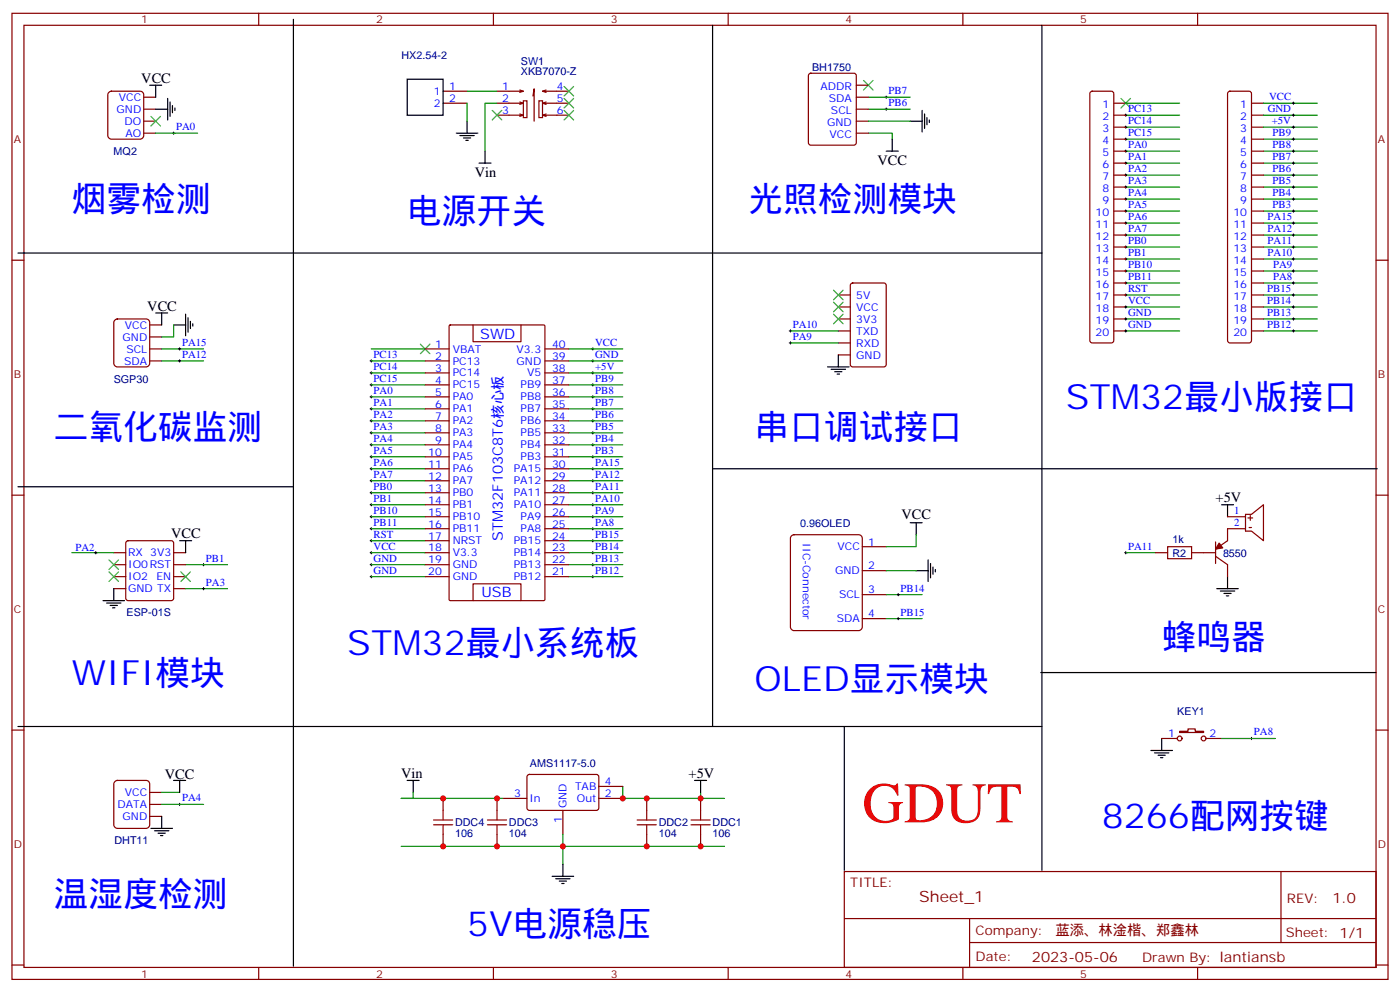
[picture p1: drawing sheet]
<svg xmlns="http://www.w3.org/2000/svg" width="412mm" height="292mm" viewBox="0 0 412 292" stroke-linecap="round" stroke-linejoin="round" font-family="sans-serif">
<g fill="none" stroke="#870000" stroke-width=".35">
<path d="M3.5 3.9h405.4v284.4h-405.4zM7.1 7.4h398.2v277.3h-398.2zM76.2 3.9v3.5M145.3 3.9v3.5M214.5 3.9v3.5M283.6 3.9v3.5M352.8 3.9v3.5M32 27.3l.8-.5h8.5l.8 .5 .2 .6v12l-.4 .9-.6 .2h-8.5l-.8-.5-.3-.6v-12zM42.3 28.6h3.6M42.3 32.1h3.6M42.3 35.7h3.6M42.3 39.2h3.6"/>
<path d="M130.5 30.4h7.1M130.5 26.8h7.1M146.4 26.8h7.8l-1.1 .4M146.4 30.4h7.8l-1.1 .3M146.4 33.9h7.8l-1.1 .4M153.1 26.5l1.1 .3M153.1 30l1.1 .4M153.1 33.5l1.1 .4M154.2 29.7h1v4.9h-1zM157 28.3l.3-2.2v9.6M158.7 29.7h1.1v4.9h-1.1zM160.9 26.5l-1.1 .3"/>
<path d="M160.9 30l-1.1 .4M160.9 33.5l-1.1 .4M167.6 26.8h-7.8l1.1 .4M167.6 30.4h-7.8l1.1 .3M167.6 33.9h-7.8l1.1 .4M238.4 21.8l.4-.2h12.7l.7 .4v20l-.4 .7h-13l-.6-.4-.1-20zM252.2 28.6h3.6M252.2 32.1h3.6M252.2 35.7h3.6M252.2 39.2h3.6M252.2 25.1h3.6M321.3 27.1l.4-.3h5.7l.5 .3 .2 .5v72.6l-.3 .5-.4 .2h-5.7l-.5-.2-.2-.5v-72.6z"/>
<path d="M328.1 30.4h3.5M328.1 33.9h3.5M328.1 37.4h3.5M361.8 27.1l.5-.3h5.6l.5 .3 .3 .5v72.6l-.3 .5-.5 .2h-5.6l-.5-.2-.2-.5v-72.6zM368.7 30.4h3.5M368.7 33.9h3.5M368.7 37.4h3.5M328.1 41h3.5M328.1 44.5h3.5M328.1 48h3.5M328.1 51.5h3.5M328.1 55.1h3.5"/>
<path d="M328.1 58.6h3.5M368.7 41h3.5M368.7 44.5h3.5M368.7 48h3.5M368.7 51.5h3.5M368.7 55.1h3.5M368.7 58.6h3.5M3.5 76.6h3.6M328.1 62.1h3.5M328.1 65.7h3.5M328.1 69.2h3.5M328.1 72.7h3.5"/>
<path d="M328.1 76.2h3.5M328.1 79.8h3.5M368.7 62.1h3.5M368.7 65.7h3.5M368.7 69.2h3.5M368.7 72.7h3.5M368.7 76.2h3.5M368.7 79.8h3.5M405.3 76.6h3.6M33.7 94.3l.9-.4h8.4l.9 .4 .2 .6v12l-.5 .9-.6 .2h-8.4l-.9-.5-.2-.6v-12zM44.1 95.6h3.5M44.1 99.2h3.5"/>
<path d="M132.3 95.8l.3-.2h27.6l.3 .2v80.6l-.2 .3-27.7 .1-.3-.2zM139.3 95.6v5h14.2v-5M246.9 86.8h3.6M246.9 90.3h3.6M246.9 93.9h3.6M246.9 97.4h3.6M250.7 83.5l.5-.2h9.1l.7 .4 .1 23.6-.5 .6-9.4 .1-.7-.5v-23.5zM328.1 83.3h3.5M328.1 86.8h3.5M328.1 90.3h3.5M328.1 93.9h3.5M328.1 97.4h3.5"/>
<path d="M368.7 83.3h3.5M368.7 86.8h3.5M368.7 90.3h3.5M368.7 93.9h3.5M368.7 97.4h3.5M44.1 102.7h3.5M44.1 106.2h3.5M125.2 102.7h7.1M125.2 106.2h7.1M125.2 116.8h7.1M125.2 113.3h7.1M125.2 109.7h7.1"/>
<path d="M160.5 102.7h7.1M160.5 106.2h7.1M160.5 116.8h7.1M160.5 113.3h7.1M160.5 109.7h7.1M246.9 104.5h3.6M246.9 100.9h3.6M125.2 120.3h7.1M125.2 138h7.1M125.2 123.9h7.1M125.2 127.4h7.1M125.2 130.9h7.1"/>
<path d="M125.2 134.4h7.1M160.5 120.3h7.1M160.5 138h7.1M160.5 123.9h7.1M160.5 127.4h7.1M160.5 130.9h7.1M160.5 134.4h7.1M3.5 145.7h3.6M37.3 159.3l.4-.2h12.7l.5 .2 .3 .5v16.3l-.3 .5-.5 .2h-12.7l-.5-.3-.2-.4v-16.3zM125.2 155.6h7.1M125.2 152.1h7.1M125.2 159.1h7.1"/>
<path d="M125.2 148.6h7.1M125.2 145h7.1M125.2 141.5h7.1M160.5 155.6h7.1M160.5 152.1h7.1M160.5 159.1h7.1M160.5 148.6h7.1M160.5 145h7.1M160.5 141.5h7.1M233.1 157.8l.8-.4h19l.9 .4 .2 .6v26.1l-.5 .9-.6 .2h-19l-.9-.5-.2-.6v-26.1zM358.1 159.5v6.3M361.6 152.1h5.3"/>
<path d="M366.9 151.4h1.8l3.5-2.8v10.5l-3.5-2.8h-1.8zM366.9 155.6h-5.3v3.5l-3.5 2.5M367.6 152.4h1.4M367.9 155.3h.8M368.3 151.7v1.4M405.3 145.7h3.6M33.5 162.7h3.5M33.5 166.2h3.5M33.5 169.7h3.5M33.5 173.2h3.5M51.2 162.7h3.5M51.2 166.2h3.5"/>
<path d="M51.2 169.7h3.5M51.2 173.2h3.5M125.2 162.7h7.1M125.2 166.2h7.1M125.2 169.7h7.1M139.3 176.8v-5h14.2v5M160.5 162.7h7.1M160.5 166.2h7.1M160.5 169.7h7.1M254 175h7.1M254 168h7.1M254 160.9h7.1"/>
<path d="M340.4 162.7h3.6M344 160.9h7v3.5h-7zM351 162.7h7.1M358.1 163.7l3.5 2.5v3.5M254 182.1h7.1M3.5 214.9h3.6M342.2 217.3h4.6M347.5 215.2h2.5v-.7h2.1v.7h2.4v.4h-7zM355.2 217.3h4.6M405.3 214.9h3.6M33.7 230.1l.9-.4h8.4l.9 .4 .2 .7v11.9l-.5 .9-.6 .2h-8.4l-.9-.5-.2-.6v-11.9zM44.1 233.2h3.5"/>
<path d="M44.1 236.7h3.5M130.5 235v3.5M146.4 235v3.5M148.2 235h7M155.5 228.1l.4-.2 20.1 .1 .4 .6-.1 9.5-.6 .4-20-.1-.5-.6v-9.2zM165.8 238.5v7.1M176.4 235h7M176.4 231.5h7M190.5 235v3.5M206.4 235v3.5M44.1 240.3h3.5M130.5 245.6v3.5"/>
<path d="M146.4 245.6v3.5M190.5 245.6v3.5M206.4 245.6v3.5M248.7 256.5h156.6v28.2h-156.6zM377.3 256.5v20.9M248.7 270.4h156.5M285.6 277.4h119.6M285.6 270.4v14.1M3.5 284h3.6M76.2 284.7v3.6M145.3 284.7v3.6M214.5 284.7v3.6"/>
<path d="M283.6 284.7v3.6M352.8 284.7v3.6M405.3 284h3.6"/>
<circle cx="347.5" cy="217.3" r=".71"/>
<circle cx="354.5" cy="217.3" r=".71"/>
</g>
<g fill="none" stroke="#000" stroke-width=".29">
<path d="M50.8 39.2h.7M51.2 38.8v.7M260.7 32.1h.7M260.7 28.6h.7M261.1 28.3v.7M261.1 31.8v.7M331.3 33.9h.7M331.3 37.4h.7M331.6 33.5v.8M331.6 37.1v.7M380.6 30.4h.8M380.6 33.9h.8"/>
<path d="M380.6 37.4h.8M381 30v.7M381 33.5v.8M381 37.1v.7M331.3 58.6h.7M331.3 55.1h.7M331.3 51.5h.7M331.3 48h.7M331.3 44.5h.7M331.3 41h.7M331.6 40.6v.7M331.6 44.1v.7"/>
<path d="M331.6 47.7v.7M331.6 51.2v.7M331.6 54.7v.7M331.6 58.2v.7M380.6 58.6h.8M380.6 55.1h.8M380.6 51.5h.8M380.6 48h.8M380.6 44.5h.8M380.6 41h.8M381 40.6v.7M381 44.1v.7"/>
<path d="M381 47.7v.7M381 51.2v.7M381 54.7v.7M381 58.2v.7M331.3 79.8h.7M331.3 76.2h.7M331.3 72.7h.7M331.3 69.2h.7M331.3 65.7h.7M331.3 62.1h.7M331.6 61.8v.7M331.6 65.3v.7"/>
<path d="M331.6 68.8v.7M331.6 72.4v.7M331.6 75.9v.7M331.6 79.4v.7M380.6 79.8h.8M380.6 76.2h.8M380.6 72.7h.8M380.6 69.2h.8M380.6 65.7h.8M380.6 62.1h.8M381 61.8v.7M381 65.3v.7"/>
<path d="M381 68.8v.7M381 72.4v.7M381 75.9v.7M381 79.4v.7M232.5 97.4h.7M232.8 97v.8M331.3 83.3h.7M331.3 97.4h.7M331.3 93.9h.7M331.3 90.3h.7M331.3 86.8h.7M331.6 82.9v.7"/>
<path d="M331.6 86.5v.7M331.6 90v.7M331.6 93.5v.7M331.6 97v.8M380.6 83.3h.8M380.6 97.4h.8M380.6 93.9h.8M380.6 90.3h.8M380.6 86.8h.8M381 82.9v.7M381 86.5v.7M381 90v.7"/>
<path d="M381 93.5v.7M381 97v.8M52.6 106.2h.7M52.6 102.7h.7M52.9 102.3v.7M52.9 105.9v.7M109 109.7h.7M109 106.2h.7M109 113.3h.7M109 116.8h.7M109.4 105.9v.7M109.4 109.4v.7"/>
<path d="M109.4 112.9v.7M109.4 116.5v.7M109.4 120v.7M174.3 109.7h.7M174.3 106.2h.7M174.3 102.7h.7M174.3 113.3h.7M174.3 116.8h.7M174.6 102.3v.7M174.6 105.9v.7M174.6 109.4v.7M174.6 112.9v.7"/>
<path d="M174.6 116.5v.7M174.6 120v.7M232.5 100.9h.7M232.8 100.6v.7M109 120.3h.7M109 123.9h.7M109 127.4h.7M109 130.9h.7M109 134.4h.7M109 138h.7M109.4 123.5v.7M109.4 127v.7"/>
<path d="M109.4 130.6v.7M109.4 134.1v.7M109.4 137.6v.7M174.3 120.3h.7M174.3 123.9h.7M174.3 127.4h.7M174.3 130.9h.7M174.3 134.4h.7M174.3 138h.7M174.6 123.5v.7M174.6 127v.7M174.6 130.6v.7"/>
<path d="M174.6 134.1v.7M174.6 137.6v.7M109 159.1h.7M109 155.6h.7M109 152.1h.7M109 148.6h.7M109 145h.7M109 141.5h.7M109.4 141.1v.8M109.4 144.7v.7M109.4 148.2v.7M109.4 151.7v.7"/>
<path d="M109.4 155.3v.7M109.4 158.8v.7M174.3 159.1h.7M174.3 155.6h.7M174.3 152.1h.7M174.3 148.6h.7M174.3 145h.7M174.3 141.5h.7M174.6 141.1v.8M174.6 144.7v.7M174.6 148.2v.7M174.6 151.7v.7"/>
<path d="M174.6 155.3v.7M174.6 158.8v.7M27.9 162.7h.7M28.2 162.3v.7M59.6 166.2h.7M59.6 173.2h.7M60 165.8v.7M60 172.9v.7M109 162.7h.7M109 166.2h.7M109 169.7h.7M109.4 162.3v.7"/>
<path d="M109.4 165.8v.7M109.4 169.4v.7M174.3 162.7h.7M174.3 166.2h.7M174.3 169.7h.7M174.6 162.3v.7M174.6 165.8v.7M174.6 169.4v.7M264.2 175h.7M264.6 174.7v.7M331.3 162.7h.7M331.6 162.3v.7"/>
<path d="M264.2 182.1h.7M264.6 181.7v.7M368.3 217.3h.7M368.7 217v.7M52.6 236.7h.7M52.9 236.4v.7"/>
</g>
<g fill="none" stroke="#008700" stroke-width=".35">
<path d="M45.9 39.2h12.3M137.6 30.4v5.3M137.6 26.8h8.8M146.4 30.4h-3.5v14.1M255.8 39.2h7v1.8M255.8 32.1h12.3M255.8 28.6h12.3M255.8 35.7h12.3M331.6 30.4h15.9M331.6 33.9h15.9M331.6 37.4h15.9M372.2 30.4h15.9"/>
<path d="M372.2 33.9h15.9M372.2 37.4h15.9M331.6 51.5h15.9M331.6 48h15.9M331.6 41h15.9M331.6 44.5h15.9M331.6 58.6h15.9M331.6 55.1h15.9M372.2 51.5h15.9M372.2 48h15.9M372.2 41h15.9M372.2 44.5h15.9"/>
<path d="M372.2 58.6h15.9M372.2 55.1h15.9M331.6 62.1h15.9M331.6 65.7h15.9M331.6 79.8h15.9M331.6 76.2h15.9M331.6 69.2h15.9M331.6 72.7h15.9M372.2 62.1h15.9M372.2 65.7h15.9M372.2 79.8h15.9M372.2 76.2h15.9"/>
<path d="M372.2 69.2h15.9M372.2 72.7h15.9M51.2 95.6v3.6h-3.6M232.8 97.4h14.1M331.6 86.8h15.9M331.6 83.3h15.9M331.6 90.3h15.9M331.6 93.9h15.9M331.6 97.4h15.9M372.2 86.8h15.9M372.2 83.3h15.9M372.2 90.3h15.9"/>
<path d="M372.2 93.9h15.9M372.2 97.4h15.9M47.6 106.2h12.4M47.6 102.7h12.4M109.4 109.7h15.8M109.4 106.2h15.8M109.4 102.7h15.8M109.4 116.8h15.8M109.4 113.3h15.8M167.6 109.7h15.8M167.6 106.2h15.8M167.6 102.7h15.8"/>
<path d="M167.6 116.8h15.8M167.6 113.3h15.8M232.8 100.9h14.1M109.4 138h15.8M109.4 134.4h15.8M109.4 127.4h15.8M109.4 130.9h15.8M109.4 120.3h15.8M109.4 123.9h15.8M167.6 138h15.8M167.6 134.4h15.8M167.6 127.4h15.8"/>
<path d="M167.6 130.9h15.8M167.6 120.3h15.8M167.6 123.9h15.8M109.4 159.1h15.8M109.4 155.6h15.8M109.4 145h15.8M109.4 141.5h15.8M109.4 148.6h15.8M109.4 152.1h15.8M167.6 159.1h15.8M167.6 155.6h15.8M167.6 145h15.8"/>
<path d="M167.6 141.5h15.8M167.6 148.6h15.8M167.6 152.1h15.8M269.9 157.4v3.5h-8.8M21.2 162.7h12.3M54.7 166.2h12.3M54.7 173.2h12.3M109.4 162.7h15.8M109.4 166.2h15.8M109.4 169.7h15.8M167.6 162.7h15.8M167.6 166.2h15.8"/>
<path d="M167.6 169.7h15.8M261.1 175h10.5M261.1 168h8.8M331.6 162.7h8.8M261.1 182.1h10.5M359.8 217.3h15.9M47.6 236.7h12.4M47.6 233.2h5.3M121.7 233.2v1.8h-3.5h30M183.4 231.5v3.5h23v-1.8M206.4 235h7M118.2 249.1h95.2"/>
<path d="M165.8 245.6v8.8"/>
</g>
<g fill="none" stroke="#000" stroke-width=".35">
<path d="M86.4 5.7v278.7M209.9 7.4v206.4M306.9 7.4v248.8M44.1 25.1h3.5M45.9 32.1h3.5M45.9 25.1v3.5M49.4 29v6.3M50.1 30v4.3M50.8 31.1v2.1M51.5 31.8v.7M119.9 23.3h10.6v10.6h-10.6zM134.4 39.2h6.4"/>
<path d="M135.5 39.9h4.2M137.6 35.7v3.5M268.1 35.7h3.5M271.6 32.5v6.3M272.3 33.5v4.3M273 34.6v2.1M273.8 35.3v.7M136.5 40.6h2.1M137.2 41.3h.7M141.1 48h3.5M142.9 44.5v3.5M261.1 44.5h3.5"/>
<path d="M262.8 41v3.5M5.3 74.5h301.6M45.9 92.1h3.5M47.6 92.1v3.5M51.2 95.6h3.5M54.7 92.5v6.3M55.4 93.5v4.3M56.1 94.6v2.1M56.8 95.3v.7M243.8 108h6.3M244.8 108.7h4.3M245.9 109.4h2.1"/>
<path d="M246.6 110.1h.7M246.9 104.5v3.5M209.9 138h195.8M5.3 143.3h81.1M52.9 159.1h3.5M54.7 159.1v3.6M268.1 153.8h3.5M269.9 153.8v3.6M359.8 148.6h3.6M361.6 148.6v3.5M30.3 176.8h6.4M31.4 177.5h4.2"/>
<path d="M32.5 178.2h2.1M33.2 178.9h.7M33.5 173.2v3.6M269.9 168h3.5M273.4 164.8v6.3M274.1 165.8v4.3M274.8 166.9v2.1M275.5 167.6v.7M358.4 173.2h6.4M359.5 174h4.2M360.5 174.7h2.2M361.2 175.4h.7"/>
<path d="M361.6 169.7v3.5M306.6 197.9h98.7M5.3 213.8h301.6M248.7 213.8v42.4M342.2 217.3v3.6M51.2 229.7h3.5M52.9 229.7v3.5M119.9 229.7h3.6M121.7 229.7v3.5M204.6 229.7h3.5M206.4 229.7v3.5M339 220.9h6.4"/>
<path d="M340.1 221.6h4.2M341.1 222.3h2.2M341.8 223h.7M44.4 243.8h6.4M45.5 244.5h4.2M46.6 245.2h2.1M47.3 245.9h.7M47.6 240.3v3.5M162.6 257.9h6.4M163.7 258.6h4.2M164.7 259.3h2.2M165.8 254.4v3.5"/>
<path d="M165.5 260h.7"/>
</g>
<path d="M359.1 159.8l1.1 1.5-2.1 .3z" fill="#870000" stroke="#870000" stroke-width=".35"/>
<g fill="none" stroke="#3c3" stroke-width=".35">
<path d="M44.4 34.3l2.9 2.8M47.3 34.3l-2.9 2.8M145 32.5l2.8 2.8M147.8 32.5l-2.8 2.8M166.2 25.4l2.8 2.9M166.2 29l2.8 2.8M166.2 32.5l2.8 2.8M169 25.4l-2.8 2.9M169 29l-2.8 2.8M169 32.5l-2.8 2.8M254.4 23.7l2.8 2.8M257.2 23.7l-2.8 2.8"/>
<path d="M330.2 29l2.8 2.8M333 29l-2.8 2.8M245.5 92.5l2.9 2.8M245.5 88.9l2.9 2.9M245.5 85.4l2.9 2.8M248.4 92.5l-2.9 2.8M248.4 88.9l-2.9 2.9M248.4 85.4l-2.9 2.8M123.8 101.3l2.8 2.8M126.6 101.3l-2.8 2.8M32.1 164.8l2.8 2.8M32.1 168.3l2.8 2.8"/>
<path d="M34.9 164.8l-2.8 2.8M34.9 168.3l-2.8 2.8M53.3 168.3l2.8 2.8M56.1 168.3l-2.8 2.8"/>
</g>
<g fill="none" stroke="#a10000" stroke-width=".35">
<path d="M130.5 238.5v2.8M146.4 238.5v2.8M190.5 238.5v2.8M206.4 238.5v2.8M127.7 242.7h5.6M127.7 241.3h5.6M130.5 242.7v2.9M143.6 242.7h5.6M143.6 241.3h5.6M146.4 242.7v2.9M187.7 242.7h5.6M187.7 241.3h5.6"/>
<path d="M190.5 242.7v2.9M203.6 242.7h5.6M203.6 241.3h5.6M206.4 242.7v2.9"/>
</g>
<g fill="#c00">
<circle cx="183.4" cy="235" r=".88"/>
<circle cx="190.5" cy="235" r=".88"/>
<circle cx="206.4" cy="235" r=".88"/>
<circle cx="130.5" cy="235" r=".88"/>
<circle cx="146.4" cy="235" r=".88"/>
<circle cx="130.5" cy="249.1" r=".88"/>
<circle cx="165.8" cy="249.1" r=".88"/>
<circle cx="146.4" cy="249.1" r=".88"/>
<circle cx="190.5" cy="249.1" r=".88"/>
<circle cx="206.4" cy="249.1" r=".88"/>
</g>
<text font-size="16.9" fill="#f00" x="254" y="242">GDUT</text>
<g font-size="10.2" fill="#00f">
<text x="21.2" y="62.1">烟雾检测</text>
<text x="119.9" y="65.7">电源开关</text>
<text x="220.5" y="62.1">光照检测模块</text>
<text x="314" y="120.3">STM32最小版接口</text>
<text x="15.9" y="129.2">二氧化碳监测</text>
<text x="222.2" y="129.2">串口调试接口</text>
<text x="342.2" y="190.9">蜂鸣器</text>
<text x="102.3" y="192.7">STM32最小系统板</text>
<text x="21.2" y="201.5">WIFI模块</text>
<text x="222.2" y="203.2">OLED显示模块</text>
<text x="324.6" y="243.8">8266配网按键</text>
<text x="15.9" y="266.7">温湿度检测</text>
<text x="137.6" y="275.6">5V电源稳压</text>
</g>
<text font-size="4.6" fill="#800" x="270.8" y="265.5">Sheet_1</text>
<g font-size="4.2">
<text x="41.6" y="24.4">VCC</text>
<text x="139.9" y="52">Vin</text>
<text x="258.5" y="48.4">VCC</text>
<text x="43.4" y="91.4">VCC</text>
<text x="358.1" y="147.8">+5V</text>
<text x="265.5" y="152.7">VCC</text>
<text x="50.4" y="158.4">VCC</text>
<text x="48.6" y="229.4">VCC</text>
<text x="118.2" y="229">Vin</text>
<text x="202.8" y="229">+5V</text>
</g>
<g font-size="4.2" fill="#00f">
<text x="141.5" y="99.9">SWD</text>
<text x="148.2" y="159.1" transform="rotate(-90 148.2 159.1)">STM32F103C8T6核心板</text>
<text x="141.8" y="175.7">USB</text>
</g>
<g font-size="4.2" fill="#800">
<text x="392.5" y="265.8">1.0</text>
<text x="310.9" y="275.3">蓝添、林淦楷、郑鑫林</text>
<text x="304" y="283.1">2023-05-06</text>
</g>
<g font-size="3.9" fill="#800">
<text x="250.5" y="261.1">TITLE:</text>
<text x="379.1" y="265.8">REV:</text>
<text x="287.4" y="275.3">Company:</text>
<text x="378.7" y="275.9">Sheet: 1/1</text>
<text x="287.4" y="283">Date:</text>
<text x="336.4" y="283.1">Drawn By: lantiansb</text>
</g>
<g font-size="3.2" fill="#800">
<text x="41.6" y="6.9">1</text>
<text x="110.8" y="6.9">2</text>
<text x="179.9" y="6.9">3</text>
<text x="249.1" y="6.9">4</text>
<text x="318.2" y="6.9">5</text>
<text x="4.1" y="42">A</text>
<text x="405.9" y="42">A</text>
<text x="4.1" y="111.2">B</text>
<text x="405.9" y="111.2">B</text>
<text x="4.1" y="180.3">C</text>
<text x="405.9" y="180.3">C</text>
<text x="4.1" y="249.4">D</text>
<text x="405.9" y="249.4">D</text>
<text x="41.6" y="287.7">1</text>
<text x="110.8" y="287.7">2</text>
<text x="179.9" y="287.7">3</text>
<text x="249.1" y="287.7">4</text>
<text x="318.2" y="287.7">5</text>
</g>
<g font-size="3.2" fill="#000080">
<text x="118.3" y="17.4">HX2.54-2</text>
<text x="153.4" y="22.2">XKB7070-Z</text>
<text x="153.4" y="19">SW1</text>
<text x="239.2" y="20.9">BH1750</text>
<text x="33.5" y="45.6">MQ2</text>
<text x="33.5" y="112.6">SGP30</text>
<text x="235.7" y="155">0.96OLED</text>
<text x="345.4" y="159.8">1k</text>
<text x="345.4" y="163.8">R2</text>
<text x="360.3" y="163.8">8550</text>
<text x="37.3" y="181.4">ESP-01S</text>
<text x="346.8" y="210.3">KEY1</text>
<text x="156.1" y="225.6">AMS1117-5.0</text>
<text x="134.1" y="243.2">DDC4</text>
<text x="149.9" y="243.2">DDC3</text>
<text x="194" y="243.2">DDC2</text>
<text x="209.9" y="243.2">DDC1</text>
<text x="33.7" y="248.5">DHT11</text>
<text x="134.1" y="246.4">106</text>
<text x="149.9" y="246.4">104</text>
<text x="194" y="246.4">104</text>
<text x="209.9" y="246.4">106</text>
</g>
<g font-size="3.2" fill="#00f">
<text x="35" y="29.7">VCC</text>
<text x="127.8" y="27.9">1</text>
<text x="132.3" y="26.5">1</text>
<text x="147.9" y="26.5">1</text>
<text x="164" y="26.5">4</text>
<text x="241.7" y="26.5">ADDR</text>
<text x="261.8" y="27.7">PB7</text>
<text x="373.8" y="29.5">VCC</text>
<text x="34.3" y="33.2">GND</text>
<text x="127.8" y="31.4">2</text>
<text x="132.3" y="30">2</text>
<text x="147.9" y="30">2</text>
<text x="147.9" y="33.5">3</text>
<text x="164" y="30">5</text>
<text x="164" y="33.5">6</text>
<text x="244.2" y="30">SDA</text>
<text x="244.8" y="33.5">SCL</text>
<text x="261.8" y="31.3">PB6</text>
<text x="324.8" y="31.8">1</text>
<text x="324.8" y="35.3">2</text>
<text x="332.3" y="33">PC13</text>
<text x="365.3" y="31.8">1</text>
<text x="365.3" y="35.3">2</text>
<text x="373.4" y="33">GND</text>
<text x="36.7" y="36.7">DO</text>
<text x="37" y="40.3">AO</text>
<text x="51.9" y="38.3">PA0</text>
<text x="243.6" y="37.1">GND</text>
<text x="244.3" y="40.6">VCC</text>
<text x="324.8" y="38.8">3</text>
<text x="332.3" y="36.5">PC14</text>
<text x="332.3" y="40.1">PC15</text>
<text x="365.3" y="38.8">3</text>
<text x="374.6" y="36.5">+5V</text>
<text x="374.9" y="40.1">PB9</text>
<text x="324.8" y="42.4">4</text>
<text x="324.8" y="45.9">5</text>
<text x="332.3" y="43.6">PA0</text>
<text x="332.3" y="47.1">PA1</text>
<text x="365.3" y="42.4">4</text>
<text x="365.3" y="45.9">5</text>
<text x="374.9" y="47.1">PB7</text>
<text x="374.9" y="43.6">PB8</text>
<text x="324.8" y="49.4">6</text>
<text x="324.8" y="53">7</text>
<text x="332.3" y="50.7">PA2</text>
<text x="365.3" y="49.4">6</text>
<text x="365.3" y="53">7</text>
<text x="374.9" y="50.7">PB6</text>
<text x="324.8" y="56.5">8</text>
<text x="332.3" y="54.2">PA3</text>
<text x="332.3" y="57.7">PA4</text>
<text x="365.3" y="56.5">8</text>
<text x="374.9" y="57.7">PB4</text>
<text x="374.9" y="54.2">PB5</text>
<text x="322.7" y="63.5">10</text>
<text x="324.8" y="60">9</text>
<text x="332.3" y="61.2">PA5</text>
<text x="332.3" y="64.8">PA6</text>
<text x="363.3" y="63.5">10</text>
<text x="365.3" y="60">9</text>
<text x="373.4" y="64.8">PA15</text>
<text x="374.9" y="61.2">PB3</text>
<text x="322.7" y="67.1">11</text>
<text x="322.7" y="70.6">12</text>
<text x="332.3" y="68.3">PA7</text>
<text x="332.3" y="71.8">PB0</text>
<text x="363.3" y="67.1">11</text>
<text x="363.3" y="70.6">12</text>
<text x="373.4" y="71.8">PA11</text>
<text x="373.4" y="68.3">PA12</text>
<text x="322.7" y="74.1">13</text>
<text x="322.7" y="77.6">14</text>
<text x="332.3" y="75.4">PB1</text>
<text x="363.3" y="74.1">13</text>
<text x="363.3" y="77.6">14</text>
<text x="373.4" y="75.4">PA10</text>
<text x="322.7" y="81.2">15</text>
<text x="332.3" y="78.9">PB10</text>
<text x="332.3" y="82.4">PB11</text>
<text x="363.3" y="81.2">15</text>
<text x="375" y="82.4">PA8</text>
<text x="375" y="78.9">PA9</text>
<text x="252.2" y="87.9">5V</text>
<text x="322.7" y="84.7">16</text>
<text x="322.7" y="88.2">17</text>
<text x="332.3" y="85.9">RST</text>
<text x="332.3" y="89.5">VCC</text>
<text x="363.3" y="84.7">16</text>
<text x="363.3" y="88.2">17</text>
<text x="373.3" y="89.5">PB14</text>
<text x="373.3" y="85.9">PB15</text>
<text x="252.2" y="94.9">3V3</text>
<text x="252.2" y="91.4">VCC</text>
<text x="322.7" y="91.8">18</text>
<text x="322.7" y="95.3">19</text>
<text x="332.3" y="93">GND</text>
<text x="363.3" y="91.8">18</text>
<text x="363.3" y="95.3">19</text>
<text x="373.3" y="93">PB13</text>
<text x="36.1" y="100.2">GND</text>
<text x="36.8" y="96.7">VCC</text>
<text x="53.6" y="101.8">PA15</text>
<text x="175.3" y="101.8">VCC</text>
<text x="233.5" y="96.5">PA10</text>
<text x="233.5" y="100">PA9</text>
<text x="252.2" y="102">RXD</text>
<text x="252.2" y="98.5">TXD</text>
<text x="322.7" y="98.8">20</text>
<text x="332.3" y="96.5">GND</text>
<text x="363.3" y="98.8">20</text>
<text x="373.3" y="96.5">PB12</text>
<text x="36.6" y="107.3">SDA</text>
<text x="37.2" y="103.8">SCL</text>
<text x="53.6" y="105.3">PA12</text>
<text x="110.1" y="105.3">PC13</text>
<text x="128.2" y="105.9">2</text>
<text x="128.2" y="102.3">1</text>
<text x="133.3" y="107.3">PC13</text>
<text x="133.3" y="103.8">VBAT</text>
<text x="152.1" y="103.8">V3.3</text>
<text x="152.2" y="107.3">GND</text>
<text x="162.6" y="102.3">40</text>
<text x="162.6" y="105.9">39</text>
<text x="175.3" y="105.3">GND</text>
<text x="252.2" y="105.5">GND</text>
<text x="110.1" y="112.4">PC15</text>
<text x="110.1" y="108.9">PC14</text>
<text x="128.2" y="109.4">3</text>
<text x="128.2" y="112.9">4</text>
<text x="133.3" y="110.8">PC14</text>
<text x="155.3" y="110.8">V5</text>
<text x="162.6" y="112.9">37</text>
<text x="162.6" y="109.4">38</text>
<text x="175.3" y="108.9">+5V</text>
<text x="175.3" y="112.4">PB9</text>
<text x="110.1" y="119.5">PA1</text>
<text x="110.1" y="115.9">PA0</text>
<text x="128.2" y="116.5">5</text>
<text x="128.2" y="120">6</text>
<text x="133.3" y="117.9">PA0</text>
<text x="133.3" y="114.3">PC15</text>
<text x="153.3" y="117.9">PB8</text>
<text x="153.3" y="114.3">PB9</text>
<text x="162.6" y="120">35</text>
<text x="162.6" y="116.5">36</text>
<text x="175.3" y="115.9">PB8</text>
<text x="175.3" y="119.5">PB7</text>
<text x="110.1" y="123">PA2</text>
<text x="128.2" y="123.5">7</text>
<text x="133.3" y="121.4">PA1</text>
<text x="133.3" y="124.9">PA2</text>
<text x="153.3" y="124.9">PB6</text>
<text x="153.3" y="121.4">PB7</text>
<text x="162.6" y="123.5">34</text>
<text x="175.3" y="123">PB6</text>
<text x="110.1" y="130">PA4</text>
<text x="110.1" y="126.5">PA3</text>
<text x="128.2" y="127">8</text>
<text x="128.2" y="130.6">9</text>
<text x="133.3" y="128.4">PA3</text>
<text x="133.3" y="132">PA4</text>
<text x="153.3" y="132">PB4</text>
<text x="153.3" y="128.4">PB5</text>
<text x="162.6" y="130.6">32</text>
<text x="162.6" y="127">33</text>
<text x="175.3" y="126.5">PB5</text>
<text x="175.3" y="130">PB4</text>
<text x="110.1" y="137.1">PA6</text>
<text x="110.1" y="133.6">PA5</text>
<text x="126.1" y="134.1">10</text>
<text x="126.1" y="137.6">11</text>
<text x="133.3" y="135.5">PA5</text>
<text x="153.3" y="135.5">PB3</text>
<text x="162.6" y="137.6">30</text>
<text x="162.6" y="134.1">31</text>
<text x="175.3" y="133.6">PB3</text>
<text x="175.3" y="137.1">PA15</text>
<text x="110.1" y="140.6">PA7</text>
<text x="126.1" y="141.1">12</text>
<text x="133.3" y="139">PA6</text>
<text x="133.3" y="142.6">PA7</text>
<text x="151.3" y="142.6">PA12</text>
<text x="151.3" y="139">PA15</text>
<text x="162.6" y="141.1">29</text>
<text x="175.3" y="140.6">PA12</text>
<text x="110.1" y="147.7">PB1</text>
<text x="110.1" y="144.1">PB0</text>
<text x="126.1" y="144.7">13</text>
<text x="126.1" y="148.2">14</text>
<text x="133.3" y="146.1">PB0</text>
<text x="133.3" y="149.6">PB1</text>
<text x="151.3" y="149.6">PA10</text>
<text x="151.3" y="146.1">PA11</text>
<text x="162.6" y="148.2">27</text>
<text x="162.6" y="144.7">28</text>
<text x="175.3" y="144.1">PA11</text>
<text x="175.3" y="147.7">PA10</text>
<text x="110.1" y="154.7">PB11</text>
<text x="110.1" y="151.2">PB10</text>
<text x="126.1" y="151.7">15</text>
<text x="126.1" y="155.3">16</text>
<text x="133.3" y="153.1">PB10</text>
<text x="153.4" y="153.1">PA9</text>
<text x="162.6" y="155.3">25</text>
<text x="162.6" y="151.7">26</text>
<text x="175.3" y="151.2">PA9</text>
<text x="175.3" y="154.7">PA8</text>
<text x="363.5" y="154.9">2</text>
<text x="363.5" y="151.4">1</text>
<text x="110.1" y="161.8">VCC</text>
<text x="110.1" y="158.3">RST</text>
<text x="126.1" y="158.8">17</text>
<text x="133.3" y="160.2">NRST</text>
<text x="133.3" y="156.7">PB11</text>
<text x="151.3" y="160.2">PB15</text>
<text x="153.4" y="156.7">PA8</text>
<text x="162.6" y="158.8">24</text>
<text x="175.3" y="158.3">PB15</text>
<text x="175.3" y="161.8">PB14</text>
<text x="236.5" y="159.9" transform="rotate(90 236.5 159.9)">IIC-Connector</text>
<text x="246.7" y="162">VCC</text>
<text x="255.8" y="160.5">1</text>
<text x="332.3" y="161.8">PA11</text>
<text x="22.2" y="162">PA2</text>
<text x="37.7" y="163.7">RX 3V3</text>
<text x="37.7" y="167.3">IO0RST</text>
<text x="60.7" y="165.3">PB1</text>
<text x="110.1" y="165.3">GND</text>
<text x="126.1" y="162.3">18</text>
<text x="126.1" y="165.8">19</text>
<text x="133.3" y="163.7">V3.3</text>
<text x="133.3" y="167.3">GND</text>
<text x="151.3" y="167.3">PB13</text>
<text x="151.3" y="163.7">PB14</text>
<text x="162.6" y="165.8">22</text>
<text x="162.6" y="162.3">23</text>
<text x="175.3" y="165.3">PB13</text>
<text x="255.8" y="167.6">2</text>
<text x="37.7" y="170.8">IO2</text>
<text x="46.1" y="170.8">EN</text>
<text x="60.7" y="172.4">PA3</text>
<text x="110.1" y="168.8">GND</text>
<text x="126.1" y="169.4">20</text>
<text x="133.3" y="170.8">GND</text>
<text x="151.3" y="170.8">PB12</text>
<text x="162.6" y="169.4">21</text>
<text x="175.3" y="168.8">PB12</text>
<text x="246" y="169">GND</text>
<text x="37.7" y="174.3">GND TX</text>
<text x="247.1" y="176.1">SCL</text>
<text x="255.8" y="174.7">3</text>
<text x="265.3" y="174.1">PB14</text>
<text x="246.5" y="183.1">SDA</text>
<text x="255.8" y="181.7">4</text>
<text x="265.3" y="181.2">PB15</text>
<text x="344.1" y="217">1</text>
<text x="356.3" y="217">2</text>
<text x="369.4" y="216.5">PA8</text>
<text x="169.4" y="232.5">TAB</text>
<text x="178.2" y="231.1">4</text>
<text x="34.7" y="237.8">DATA</text>
<text x="36.8" y="234.3">VCC</text>
<text x="53.6" y="235.9">PA4</text>
<text x="151.4" y="234.6">3</text>
<text x="155.9" y="236">In</text>
<text x="166.9" y="237.8" transform="rotate(-90 166.9 237.8)">GND</text>
<text x="169.9" y="236">Out</text>
<text x="178.2" y="234.6">2</text>
<text x="36.1" y="241.3">GND</text>
<text x="165.5" y="242.3" transform="rotate(-90 165.5 242.3)">1</text>
</g>
</svg>
